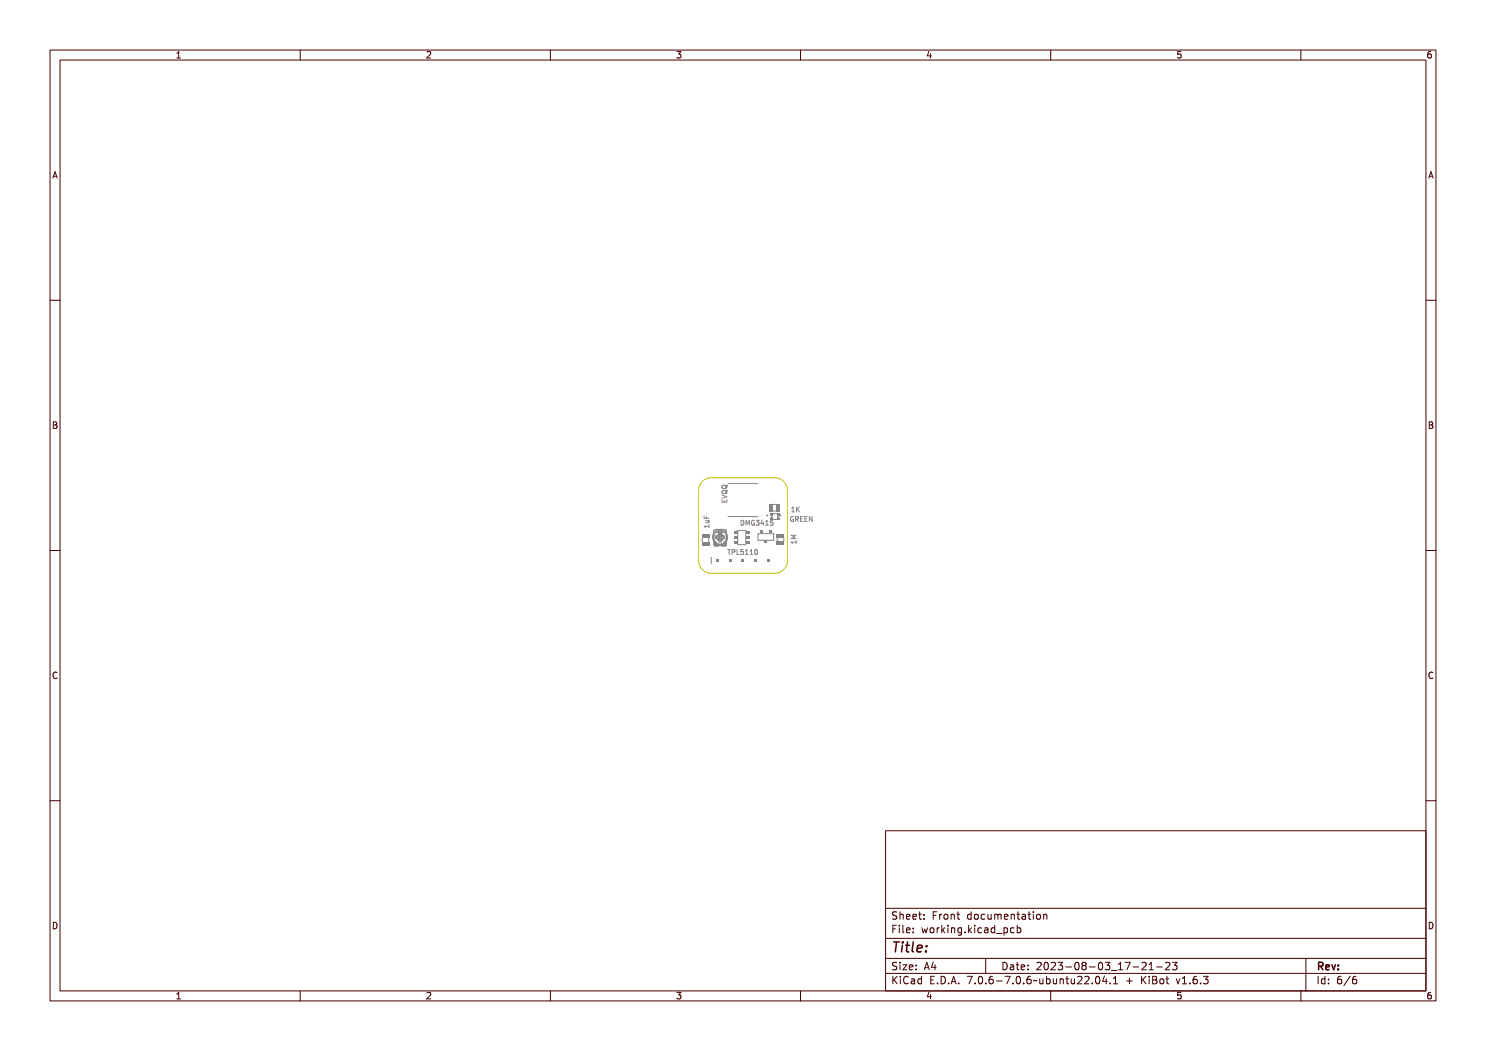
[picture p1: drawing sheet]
<svg xmlns="http://www.w3.org/2000/svg" width="297mm" height="210mm" viewBox="0 0 297 210" stroke-linecap="round" stroke-linejoin="round" font-family="sans-serif">
<g fill="none" stroke="#848484" stroke-width=".2">
<path d="M144.3 99.9v.4h1v-.4M144.4 99.2h.1v.4h.2v-.4h.2v.4h.3v-.4h.1v.6h-.9zM144.4 98.4l.9 .2v.2l-.9 .3v-.2l.8-.2-.8-.2zM144.5 97.7l.5-.1 .3 .2 .1-.1-.1 .2a.49 .49 0 0 1-.5 .4 .49 .49 0 0 1-.4-.5zM144.5 96.9l.5-.1 .3 .2 .1-.1-.1 .2a.49 .49 0 0 1-.5 .4 .49 .49 0 0 1-.4-.5zM144.5 97.8a.42 .42 0 0 1 .4-.1 .42 .42 0 0 1 .3 .3 .42 .42 0 0 1-.7-.2zM144.5 97.1a.42 .42 0 0 1 .4-.2 .42 .42 0 0 1 .3 .3 .42 .42 0 0 1-.7-.1zM144.8 100v.3M140.8 105.1h.8l.2-.2v.6l-.2-.2h-.7l.1 .2h-.2zM140.8 103.4h.1v.4h.3v-.4h.1v.4h.5v.1h-1zM141 104.2h.8l-.2 .1a.23 .23 0 0 1 .2 .3 .23 .23 0 0 1-.3 .1h-.5v-.1h.6l.1-.1-.2-.2h-.5zM145.4 109.9h.7v.1h-.3v.8h-.1v-.8h-.3z"/>
<path d="M146.2 109.9h.3a.31 .31 0 0 1 .3 .4 .31 .31 0 0 1-.4 .1v.4h-.2zM146.4 110h.1a.18 .18 0 0 1 .2 .2 .18 .18 0 0 1-.2 .1h-.1zM147 109.9h.2v.8h.4v.1h-.6zM147.8 109.9h.5v.1h-.4v.2a.32 .32 0 0 1 .4 .2 .32 .32 0 0 1-.1 .4 .32 .32 0 0 1-.4-.1 .25 .25 0 0 0 .3 0 .25 .25 0 0 0 .1-.3 .25 .25 0 0 0-.4 0zM148.1 104a.49 .49 0 0 1 .6 .5 .49 .49 0 0 1-.6 .4zM148.6 109.9h.4v.8l.2 .1h-.6l.2-.1v-.7h-.2zM149.3 104a.49 .49 0 0 1 .6 .5 .49 .49 0 0 1-.6 .5zM149.4 109.9h.4v.8l.2 .1h-.6l.2-.1v-.7h-.2zM149.4 104.1a.37 .37 0 0 1 .4 .4 .37 .37 0 0 1-.4 .4zM150.1 104h.1l.2 .5 .2-.5h.1v1h-.1v-.9l-.1 .5-.3-.5v.9h-.1zM150.2 110l.1-.1a.46 .46 0 0 1 .4 .5 .46 .46 0 0 1-.4 .4l-.2-.2zM150.4 110a.39 .39 0 0 1 .2 .4 .39 .39 0 0 1-.2 .3z"/>
<path d="M151 104.1l.3-.1 .2 .2a.34 .34 0 0 0-.5 .3 .34 .34 0 0 0 .4 .4l-.2-.4h.3v.4a.47 .47 0 0 1-.6-.1 .47 .47 0 0 1 .1-.7zM151.2 109.8a.61 .61 0 0 1 0 1M151.5 106.6h3.1v1.3h-3.1zM151.7 104.1l.1-.1a.27 .27 0 0 1 .4 .1 .27 .27 0 0 1-.1 .4 .3 .3 0 0 1 0 .5 .3 .3 0 0 1-.4-.2v.1a.22 .22 0 0 0 .3 0 .22 .22 0 0 0 .1-.3 .22 .22 0 0 0-.3-.1l.1-.1a.2 .2 0 0 0 .1-.3 .2 .2 0 0 0-.3 .1zM152.8 104h.2v.7h.1l-.1 .3h-.2v-.2h-.4zM152.8 104.2v.5h-.3zM153.2 103l.3-.1v.2zM153.3 103h.1zM153.3 104.1l.4-.1v.9l.2 .1h-.6l.2-.1v-.8l-.2 .1zM153.4 103v.1M153.4 102.9l-.2 .1 .2 .1M154.1 104h.5v.1h-.4v.3a.32 .32 0 0 1 .4 .1 .32 .32 0 0 1-.1 .4 .32 .32 0 0 1-.5-.1 .25 .25 0 0 0 .4 .1 .25 .25 0 0 0 0-.4 .25 .25 0 0 0-.3 0z"/>
<path d="M155.8 103l.1 .1M155.8 103h.1M155.8 102.9v.1M155.8 102.9h.1M155.8 103l.2 .1h-.1zM155.9 103.1h.1M156 103l-.1 .1M156 102.9h.1M156 102.9v.1M156 103h.1M157.9 103.4l.4-.1 .1 .2a.34 .34 0 0 0-.4 .2 .34 .34 0 0 0 .4 .4l-.2-.4h.3v.4a.47 .47 0 0 1-.7-.1 .47 .47 0 0 1 .1-.6zM158.7 103.3h.2a.26 .26 0 0 1 .3 .2 .26 .26 0 0 1-.2 .3l.3 .4-.4-.4h-.1v.4h-.1z"/>
<path d="M158.8 103.4h.1a.17 .17 0 0 1 .2 .1 .17 .17 0 0 1-.2 .2h-.1zM159.5 103.3h.5v.1h-.4v.3h.4v.1h-.4v.3h.4v.1h-.5zM160.3 103.3h.5v.1h-.4v.3h.4v.1h-.4v.3h.4v.1h-.5zM161 103.3h.2l.3 .8v-.8h.1v.9h-.2l-.3-.8v.8h-.1zM161.8 103.2l.5 1v-1"/>
<circle cx="150.4" cy="110.4" r=".09"/>
</g>
<g fill="#848484">
<path d="M153.8 106h.4v.6h-.4z" fill-rule="evenodd"/>
<path d="M152.8 108h.5v.6h-.5z" fill-rule="evenodd"/>
<path d="M151.9 106h.5v.6h-.5z" fill-rule="evenodd"/>
</g>
<path d="M155.3 107.4v.8M156.7 107.4v.8" fill="none" stroke="#848484" stroke-width=".2"/>
<g fill="#848484">
<path d="M155.3 106.7h1.4v.8h-1.4z" fill-rule="evenodd"/>
<path d="M155.3 108.2h1.4v.7h-1.4z" fill-rule="evenodd"/>
</g>
<g fill="none" stroke="#848484" stroke-width=".2">
<path d="M145.5 96.6h6M140.3 107.5v.8M141.7 107.5v.8M142.4 107.3a1.53 1.53 0 0 1 1.6-1.4 1.53 1.53 0 0 1 1.5 1.5 1.53 1.53 0 0 1-1.6 1.5M142.4 107.4a1.54 1.54 0 0 0 1.5 1.5M142.4 107.3v.1M142.8 109h.4v.1M142.8 107.9v.4h.2M142.9 109v.1M142.9 109h.3M143 108.7l-.2-.2 .1 .4h.7v-.2M143.1 107.1v.5"/>
<path d="M143.1 106.3h.5a.36 .36 0 0 1 .3-.2 .36 .36 0 0 1 .4 .2 .88 .88 0 0 1 .9 1.2l-.6 1.2h-1.3v-.2a1.38 1.38 0 0 1-.2-2.2zM143.2 108.4h-.2v.3M143.2 108.6l-.2 .1M143.2 108.5l-.1 .1h.2M143.3 105.8h.3v.2h.6v-.2h.3M143.3 106.3l.4-.1-.2 .1M143.3 106.3h.1M143.4 107.1a.58 .58 0 0 1 .5-.3 .58 .58 0 0 1 .6 .3M143.4 107.1h-.4v.5h.4M143.4 107.1h.1M143.4 108.9v.2M143.4 109h.2"/>
<path d="M143.4 107.6h.1M143.4 107.6a.56 .56 0 0 0 .5 .3 .56 .56 0 0 0 .5-.3M143.5 109v.1M143.6 105.8h-.8l-.2 .2v2.8l.2 .3 1.4-.1M143.7 107.9v.4h.4v-.4M144.1 106.8v-.4h-.4v.4M144.2 105.8h.8l.2 .2M144.2 109v.1h.9v-.1M144.3 109h.1M144.4 108.9v.2M144.4 106.3l-.2-.1 .3 .1M144.4 109v.1"/>
<path d="M144.4 107.6h.1M144.5 107.1h.3v.5h-.4M144.5 107.1h.1M144.6 108.6l.4-.1v.4h-.7l-.1-.2M144.6 108.5l.2 .1h-.2M144.6 109h.5M144.6 109h.3M144.6 108.9v.2M144.7 108.4h.1v.3M144.7 107.1v.5M144.9 109v.1M145 108v.3h-.1"/>
<path d="M145.2 106h.1M145.2 106v2.8l-.1 .2M145.5 103.2h6"/>
<circle cx="143.9" cy="107.4" r=".31"/>
<circle cx="143.9" cy="107.4" r=".2"/>
<circle cx="143.9" cy="107.4" r=".74"/>
<circle cx="143.9" cy="107.4" r=".4"/>
</g>
<g fill="#848484">
<path d="M140.3 108.3h1.4v.7h-1.4z" fill-rule="evenodd"/>
<path d="M140.3 106.8h1.4v.8h-1.4z" fill-rule="evenodd"/>
</g>
<path d="M142.2 111.4v1.2" fill="none" stroke="#848484" stroke-width=".2"/>
<g fill="#848484">
<path d="M143.2 111.7h.5v.5h-.5z" fill-rule="evenodd"/>
<path d="M145.7 111.7h.5v.5h-.5z" fill-rule="evenodd"/>
<path d="M148.2 111.7h.6v.5h-.6z" fill-rule="evenodd"/>
<path d="M150.8 111.7h.5v.5h-.5z" fill-rule="evenodd"/>
<path d="M153.3 111.7h.5v.5h-.5z" fill-rule="evenodd"/>
</g>
<g fill="none" stroke="#848484" stroke-width=".2">
<path d="M153.9 102.9l.3 .3-.3 .4M154.3 103.8h1.1M154.4 102.7h1.4M155.8 102.9l-.3 .3 .3 .4"/>
<circle cx="155.7" cy="102.8" r=".1"/>
</g>
<g fill="#848484">
<path d="M155.8 102.6l.1 .3z" fill-rule="evenodd"/>
<path d="M153.9 102.6h.5v.3h-.5z" fill-rule="evenodd"/>
<path d="M155.4 102.6h.2v.3h-.2z" fill-rule="evenodd"/>
<path d="M155.4 102.9h.2v.2h-.2z" fill-rule="evenodd"/>
<path d="M154.1 102.9h.3v.2h-.3z" fill-rule="evenodd"/>
<path d="M155.4 103h.1v.4h-.1z" fill-rule="evenodd"/>
<path d="M154.2 103h.2v.4h-.2z" fill-rule="evenodd"/>
<path d="M155.4 103.4h.2v.1h-.2z" fill-rule="evenodd"/>
<path d="M154.1 103.4h.3v.1h-.3z" fill-rule="evenodd"/>
<path d="M155.4 103.5h.5v.4h-.5z" fill-rule="evenodd"/>
<path d="M153.9 103.5h.5v.4h-.5z" fill-rule="evenodd"/>
</g>
<path d="M154.3 100.8h.8M154.4 102.1h.7" fill="none" stroke="#848484" stroke-width=".2"/>
<g fill="#848484">
<path d="M153.6 100.7h.8v1.5h-.8z" fill-rule="evenodd"/>
<path d="M155.1 100.7h.7v1.5h-.7z" fill-rule="evenodd"/>
</g>
<path d="M147.4 106h1.7v2.8h-1.7z" fill="none" stroke="#848484" stroke-width=".2"/>
<g fill="#848484">
<path d="M149.1 106.2h.6v.5h-.6z" fill-rule="evenodd"/>
<path d="M146.7 106.2h.7v.5h-.7z" fill-rule="evenodd"/>
<path d="M149.1 107.2h.6v.5h-.6z" fill-rule="evenodd"/>
<path d="M146.7 107.2h.7v.5h-.7z" fill-rule="evenodd"/>
<path d="M149.1 108.1h.6v.5h-.6z" fill-rule="evenodd"/>
<path d="M146.7 108.1h.7v.5h-.7z" fill-rule="evenodd"/>
</g>
<path d="M140.2 96.4a2.54 2.54 0 0 1 2-.9h12.7a2.54 2.54 0 0 1 2.5 2.5v14a2.54 2.54 0 0 1-2.5 2.5h-12.7a2.54 2.54 0 0 1-2.6-2.5v-14l.1-.6z" fill="none" stroke="#c2c200" stroke-width=".2"/>
<g fill="none" stroke="#480000" stroke-width=".2">
<path d="M10 10h277v190h-277zM12 12h273v186h-273zM60 10v2M110 10v2M160 10v2M210 10v2M260 10v2M10 60h2M285 60h2M10 110h2M285 110h2M10 160h2"/>
<path d="M285 160h2M177 166h108v32h-108zM60 198v2M110 198v2M160 198v2M177 181.5h108M177 187.5h108M177 191.5h108M177 194.5h108M178.1 195.2h.2v.6l.6-.6h.3l-.6 .6 .6 .8h-.2l-.5-.7-.2 .2v.5h-.2zM178.2 185h.9v.2h-.7v.4h.6v.2h-.6v.7h-.2zM178.3 182.4l.5-.1h.2v.2a.31 .31 0 0 0-.5-.1 .31 .31 0 0 0 0 .5 .5 .5 0 0 1 .6 .6 .5 .5 0 0 1-.8 .2l-.1-.2a.34 .34 0 0 0 .4 .1 .34 .34 0 0 0 .1-.5 .47 .47 0 0 1-.5-.2 .47 .47 0 0 1 .1-.5z"/>
<path d="M178.3 192.5l.5-.1h.2v.2a.31 .31 0 0 0-.5-.1 .31 .31 0 0 0 0 .5 .5 .5 0 0 1 .6 .6 .5 .5 0 0 1-.8 .2l-.1-.2a.34 .34 0 0 0 .4 .1 .34 .34 0 0 0 .1-.5 .47 .47 0 0 1-.5-.2 .47 .47 0 0 1 .1-.5zM179.4 182.2h.2v.6a.35 .35 0 0 1 .4-.1 .35 .35 0 0 1 .2 .4v.6h-.2v-.8h-.4v.8h-.2zM179.5 185.4h.4v.9h.4v.2h-.9v-.2h.3v-.8h-.2zM179.5 192.8h.4v.9h.4v.1h-.9v-.1h.3v-.8h-.2zM179.5 195.6h.4v.9h.4v.1h-.9v-.1h.3v-.8h-.2zM179.7 184.9h.2v.3h-.2zM179.7 192.3h.2v.3h-.2zM179.7 195.1h.2v.3h-.2zM180.6 184.9h.4v1.3l.4 .1v.2l-.5-.2v-1.2h-.3zM180.6 192.8h.8l-.6 .9h.6v.1h-.8l.6-.9h-.6zM180.7 182.8l.1-.1a.49 .49 0 0 1 .5 0 .49 .49 0 0 1 .2 .5h-.8a.42 .42 0 0 0 .3 .4 .42 .42 0 0 0 .4-.1 .47 .47 0 0 1-.4 .3 .47 .47 0 0 1-.4-.3zM180.7 195.4a.4 .4 0 0 1 .4-.3 .4 .4 0 0 1 .4 .3 .56 .56 0 0 0-.8 .4 .56 .56 0 0 0 .5 .7l.3-.1a.43 .43 0 0 1-.5 .3 .43 .43 0 0 1-.4-.4v-.6z"/>
<path d="M180.8 182.9l.4-.1 .1 .3h-.6zM181.8 195.6l.3-.1a.43 .43 0 0 1 .5 .5v.6h-.1v-.1a.38 .38 0 0 1-.5 .2 .38 .38 0 0 1-.2-.5 .38 .38 0 0 1 .4-.2h.3a.35 .35 0 0 0-.3-.4 .35 .35 0 0 0-.4 .2zM181.9 182.8l.1-.1a.49 .49 0 0 1 .5 0 .49 .49 0 0 1 .2 .5h-.8a.42 .42 0 0 0 .3 .4 .42 .42 0 0 0 .5-.1 .47 .47 0 0 1-.5 .3 .47 .47 0 0 1-.4-.3zM181.9 185.5l.1-.1a.49 .49 0 0 1 .5 0 .49 .49 0 0 1 .2 .5h-.8a.42 .42 0 0 0 .3 .4 .42 .42 0 0 0 .5-.1 .47 .47 0 0 1-.5 .3 .47 .47 0 0 1-.4-.3zM181.9 192.9l.1-.1a.49 .49 0 0 1 .5 0 .49 .49 0 0 1 .2 .5h-.8a.42 .42 0 0 0 .3 .4 .42 .42 0 0 0 .5-.1 .47 .47 0 0 1-.5 .3 .47 .47 0 0 1-.4-.3zM182 196.2l.5-.1a.31 .31 0 0 1-.2 .4 .31 .31 0 0 1-.4-.1zM182 182.9l.4-.1 .1 .3h-.6zM182 185.6l.4-.1 .1 .3h-.6zM182 193l.4-.1 .1 .3h-.6zM183 195.7l.4-.2 .2 .2v-.6h.2v1.5h-.2v-.1a.42 .42 0 0 1-.5 .1 .42 .42 0 0 1-.2-.5zM183.2 195.8l.1-.1a.4 .4 0 0 1 .3 .4 .4 .4 0 0 1-.3 .4l-.2-.2zM183.2 182.3h.2v.4h.4v.1h-.4v.7l.4 .1v.1h-.4l-.1-.1-.1-.8h-.3v-.1h.3z"/>
<path d="M183.3 185.4h.2v.3h-.2zM183.3 186.2h.2v.3h-.2zM183.3 192.8h.2v.3h-.2zM183.3 193.6h.2v.2h-.2zM184.5 182.7h.2v.3h-.2zM184.5 183.5h.2v.2h-.2zM185.2 185.4h.2l.2 .8 .1-.5h.2l.2 .5 .1-.8h.2l-.2 1.1h-.2l-.2-.7-.2 .7h-.1zM185.4 195.2h.9v.2h-.7v.4h.6v.2h-.6v.5h.7v.1h-.9zM185.7 192.4h.2l.5 1.4h-.2l-.1-.3h-.5l-.1 .3h-.2zM185.8 192.6l.2 .7h-.4zM186.6 182.3h.9v.2h-.7v.4h.6v.2h-.6v.6h-.2zM186.8 185.6l.1-.1a.39 .39 0 0 1 .4 .4 .39 .39 0 0 1-.4 .4l-.1-.2z"/>
<path d="M186.9 196.4h.2v.2h-.2zM187.1 192.4h.2v.9h.2v.2h-.2v.3h-.2v-.3h-.6zM187.1 192.6v.7h-.4zM187.8 195.2a.76 .76 0 0 1 .9 .7 .76 .76 0 0 1-.9 .7zM188 195.4a.57 .57 0 0 1 .5 .5 .57 .57 0 0 1-.5 .6zM188 182.7h.2v.2v-.1a.29 .29 0 0 1 .3-.2 .29 .29 0 0 1 .3 .3 .37 .37 0 0 0-.5-.1 .37 .37 0 0 0-.1 .4v.5h-.2zM188 185.4h.2v.2v-.1a.29 .29 0 0 1 .3-.2 .29 .29 0 0 1 .3 .3 .37 .37 0 0 0-.5-.1 .37 .37 0 0 0-.1 .4v.6h-.2zM189.1 184.9h.1v.9l.5-.4h.2l-.4 .4 .5 .7h-.2l-.4-.6-.2 .1v.5h-.1zM189.2 182.9l.1-.1a.39 .39 0 0 1 .4 .4 .39 .39 0 0 1-.4 .4l-.1-.2zM189.3 196.4h.3v.2h-.3zM190.2 182.7h.2v.1a.35 .35 0 0 1 .4-.1 .35 .35 0 0 1 .3 .4v.6h-.2l-.1-.8h-.3l-.1 .8h-.2zM190.3 185.4h.4v.9h.4v.2h-.9v-.2h.4v-.8h-.3z"/>
<path d="M190.5 195.2h.3l.4 1.4h-.2l-.1-.3h-.5l-.1 .3h-.2zM190.6 184.9h.1v.3h-.1zM190.6 195.4l.2 .7h-.4zM191.4 185.4h.2v.1a.35 .35 0 0 1 .4-.1 .35 .35 0 0 1 .3 .4v.7h-.2l-.1-.9h-.3l-.1 .9h-.2zM191.7 182.3h.1v.4h.4v.1h-.4v.7l.4 .1v.1h-.4l-.1-.1v-.8h-.3v-.1h.3zM191.7 196.4h.3v.2h-.3zM192.7 185.5l.3-.2 .3 .2v-.1h.2v1a.53 .53 0 0 1-.8 .4v-.2a.36 .36 0 0 0 .4 .1 .36 .36 0 0 0 .2-.4l-.1 .1a.53 .53 0 0 1-.7-.3 .53 .53 0 0 1 .2-.6zM192.8 185.6l.1-.1a.39 .39 0 0 1 .4 .4 .39 .39 0 0 1-.4 .4l-.1-.2zM193.8 195.2h.9l-.5 1.4h-.2l.5-1.2h-.7zM193.9 182.8l.3-.2 .3 .2v-.6h.2v1.5h-.2v-.1a.42 .42 0 0 1-.6 .1 .42 .42 0 0 1-.1-.5zM194.1 182.8a.4 .4 0 0 1 .4 .4 .4 .4 0 0 1-.4 .4l-.2-.4zM194.1 186.2h.3v.3h-.3z"/>
<path d="M195.1 184.9h.2v.9l.4-.4h.3l-.5 .4 .5 .7h-.2l-.4-.6-.1 .1v.5h-.2zM195.2 182.9l.1-.1a.39 .39 0 0 1 .4 .4 .39 .39 0 0 1-.4 .4l-.1-.2zM195.3 196.4h.3v.2h-.3zM196.3 185.4h.5v.9h.3v.2h-.9v-.2h.4v-.8h-.3zM196.3 195.4a.57 .57 0 0 1 .7 0 .57 .57 0 0 1 .1 .8 .5 .5 0 0 1-.6 .5 .5 .5 0 0 1-.3-.8zM196.4 182.8a.39 .39 0 0 1 .4-.2 .39 .39 0 0 1 .3 .3 .4 .4 0 0 0-.6 0 .4 .4 0 0 0 0 .6 .4 .4 0 0 0 .6 0 .45 .45 0 0 1-.6 .3 .45 .45 0 0 1-.3-.6zM196.5 195.4a.61 .61 0 0 1 .4 1l-.1 .1a.61 .61 0 0 1-.4-1zM196.6 184.9h.2v.3h-.2zM197 191.5v3M197.4 182.7h.2v.8l.2 .1 .3-.2v-.7h.2v1h-.2v-.1a.35 .35 0 0 1-.4 .2 .35 .35 0 0 1-.3-.5zM197.6 185.5a.39 .39 0 0 1 .4-.2 .39 .39 0 0 1 .3 .3 .4 .4 0 0 0-.6 0 .4 .4 0 0 0 0 .6 .4 .4 0 0 0 .6 0 .45 .45 0 0 1-.6 .3 .45 .45 0 0 1-.3-.6zM197.7 196.4h.3v.2h-.3z"/>
<path d="M198.6 182.7l.5 .1 .3-.1 .2 1h-.2l-.1-.9-.2 .1v.8h-.1l-.2-.9-.1 .9h-.1zM198.7 185.4l.2-.1a.43 .43 0 0 1 .6 .5v.7h-.2v-.2a.38 .38 0 0 1-.5 .2 .38 .38 0 0 1-.2-.5 .38 .38 0 0 1 .5-.2h.2a.35 .35 0 0 0-.3-.4 .35 .35 0 0 0-.3 .2zM198.7 195.4a.38 .38 0 0 1 .4-.3 .38 .38 0 0 1 .3 .3 .43 .43 0 0 0-.5 0 .43 .43 0 0 0-.1 .5 .46 .46 0 0 1 .7 .1 .46 .46 0 0 1-.2 .6 .46 .46 0 0 1-.7-.2zM198.8 186l.5-.1a.31 .31 0 0 1-.1 .4 .31 .31 0 0 1-.4-.1zM199.9 185.5l.3-.2 .3 .2v-.6h.2v1.6h-.2v-.2a.42 .42 0 0 1-.5 .1 .42 .42 0 0 1-.2-.5zM199.9 182.8l.2-.1a.49 .49 0 0 1 .5 0 .49 .49 0 0 1 .1 .5h-.7a.42 .42 0 0 0 .2 .4 .42 .42 0 0 0 .5-.1 .47 .47 0 0 1-.4 .3 .47 .47 0 0 1-.5-.3zM200 196h.5v.2h-.5zM200 185.6l.1-.1a.39 .39 0 0 1 .4 .4 .39 .39 0 0 1-.4 .4l-.1-.2zM200.1 182.9l.3-.1 .2 .3h-.6zM200.1 192.4a.76 .76 0 0 1 1 .7 .76 .76 0 0 1-1 .7zM200.3 192.6a.57 .57 0 0 1 .6 .5 .57 .57 0 0 1-.6 .6zM200.9 186.8l1.2 .1z"/>
<path d="M201 195.2h.9l-.5 1.4h-.2l.5-1.2h-.7zM201.1 182.7h.1v.1a.35 .35 0 0 1 .5-.1 .35 .35 0 0 1 .2 .4v.6h-.2v-.8h-.4l-.1 .8h-.1zM201.4 192.8l.3-.1a.43 .43 0 0 1 .5 .5v.6h-.1v-.1a.38 .38 0 0 1-.5 .2 .38 .38 0 0 1-.2-.5 .38 .38 0 0 1 .4-.2h.3a.35 .35 0 0 0-.3-.4 .35 .35 0 0 0-.4 .2zM201.6 193.4l.5-.1a.31 .31 0 0 1-.2 .4 .31 .31 0 0 1-.4-.1zM202.2 185.4h.2v.1a.53 .53 0 0 1 .8 .3 .53 .53 0 0 1-.6 .7l-.2-.2v.6h-.2zM202.5 182.3h.2v.4h.4v.1h-.4v.7l.4 .1v.1h-.4l-.2-.1v-.8h-.3v-.1h.3zM202.5 185.6l.1-.1a.4 .4 0 0 1 .4 .4 .4 .4 0 0 1-.4 .4l-.2-.2zM202.5 196.4h.3v.2h-.3zM202.8 192.4h.2v.4h.4v.1h-.4v.7l.4 .1v.1h-.4l-.2-.1v-.8h-.3v-.1h.3zM203.5 182.7l.3-.1a.43 .43 0 0 1 .5 .5v.6h-.2v-.1a.38 .38 0 0 1-.5 .2 .38 .38 0 0 1-.2-.5 .38 .38 0 0 1 .5-.2h.2a.35 .35 0 0 0-.2-.4 .35 .35 0 0 0-.4 .2zM203.5 195.4a.57 .57 0 0 1 .8 0 .57 .57 0 0 1 0 .8 .5 .5 0 0 1-.6 .5 .5 .5 0 0 1-.3-.8zM203.6 185.5a.39 .39 0 0 1 .4-.2 .39 .39 0 0 1 .3 .3 .4 .4 0 0 0-.5 0 .4 .4 0 0 0 0 .6 .4 .4 0 0 0 .5 0 .45 .45 0 0 1-.6 .3 .45 .45 0 0 1-.2-.6z"/>
<path d="M203.7 183.3l.4-.1a.31 .31 0 0 1-.1 .4 .31 .31 0 0 1-.4-.1zM203.7 195.4a.61 .61 0 0 1 .4 1l-.1 .1a.61 .61 0 0 1-.3-1zM203.9 192.9l.1-.1a.49 .49 0 0 1 .5 0 .49 .49 0 0 1 .2 .5h-.8a.42 .42 0 0 0 .3 .4 .42 .42 0 0 0 .5-.1 .47 .47 0 0 1-.5 .3 .47 .47 0 0 1-.4-.3zM204 193l.4-.1 .1 .3h-.6zM204.7 184.9h.1v.6a.53 .53 0 0 1 .8 .3 .53 .53 0 0 1-.6 .7l-.2-.2v.2h-.1zM204.9 182.3h.2v.4h.4v.1h-.4v.7l.4 .1v.1h-.4l-.2-.1v-.8h-.3v-.1h.3zM204.9 185.6l.1-.1a.39 .39 0 0 1 .4 .4 .39 .39 0 0 1-.4 .4l-.1-.2zM204.9 196.4h.3v.2h-.3zM205.3 192.8h.2v.3h-.2zM205.3 193.6h.2v.2h-.2zM205.9 182.7h.5v.9h.3v.1h-.9v-.1h.4v-.8h-.3zM205.9 195.4a.38 .38 0 0 1 .4-.3 .38 .38 0 0 1 .3 .3 .43 .43 0 0 0-.5 0 .43 .43 0 0 0-.1 .5 .46 .46 0 0 1 .7 .1 .46 .46 0 0 1-.2 .6 .46 .46 0 0 1-.6-.2z"/>
<path d="M206.2 182.2h.2v.3h-.2zM207 196l1-.1a.49 .49 0 0 1-.8 .1l-.2 .2zM207.3 182.9l.1-.1a.39 .39 0 0 1 .4 .4 .39 .39 0 0 1-.4 .4l-.2-.2zM207.4 192.5a.53 .53 0 0 1 .8 .1 .53 .53 0 0 1-.3 .7l-.3 .4h.7v.1h-.9l.3-.5a.4 .4 0 0 0 .3-.4 .4 .4 0 0 0-.3-.4l-.3 .2zM208.3 182.7h.1v.1a.35 .35 0 0 1 .5-.1 .35 .35 0 0 1 .2 .4v.6h-.2v-.8h-.4l-.1 .8h-.1zM208.3 195.6h.1l.1 .8 .2 .1 .2-.2v-.7h.2v1h-.2v-.1a.35 .35 0 0 1-.4 .2 .35 .35 0 0 1-.2-.5zM208.7 192.6a.57 .57 0 0 1 .7 0 .57 .57 0 0 1 .1 .8 .5 .5 0 0 1-.6 .5 .5 .5 0 0 1-.3-.8zM208.9 192.6a.61 .61 0 0 1 .3 1l-.1 .1a.61 .61 0 0 1-.3-1zM209.5 195.1h.2v.6a.53 .53 0 0 1 .7 .3 .53 .53 0 0 1-.6 .7l-.1-.2v.1h-.2zM209.7 195.8l.1-.1a.4 .4 0 0 1 .4 .4 .4 .4 0 0 1-.4 .4l-.1-.2zM209.8 192.5a.53 .53 0 0 1 .8 .1 .53 .53 0 0 1-.3 .7l-.3 .4h.7v.1h-.9l.3-.5a.4 .4 0 0 0 .3-.4 .4 .4 0 0 0-.3-.4l-.3 .2zM210 198v2"/>
<path d="M210.7 195.6h.2v.8l.2 .1 .2-.2v-.7h.2v1h-.2v-.1a.35 .35 0 0 1-.4 .2 .35 .35 0 0 1-.2-.5zM211 192.4a.46 .46 0 0 1 .6 0 .46 .46 0 0 1 .1 .6l-.1 .1a.47 .47 0 0 1 .2 .7 .47 .47 0 0 1-.7 0l-.1-.2a.35 .35 0 0 0 .5 .1 .35 .35 0 0 0 0-.5h-.3v-.2a.29 .29 0 0 0 .4-.1 .29 .29 0 0 0-.1-.4 .29 .29 0 0 0-.4 .1h-.1zM211.9 195.6h.2v.1a.35 .35 0 0 1 .4-.1 .35 .35 0 0 1 .2 .4v.6h-.2v-.8h-.4v.8h-.2zM212.4 193.2h.5v.2h-.5zM213.3 195.2h.2v.4h.4v.1h-.4v.7l.4 .1v.1h-.4l-.2-.1v-.8h-.3v-.1h.3zM213.5 192.6a.57 .57 0 0 1 .7 0 .57 .57 0 0 1 .1 .8 .5 .5 0 0 1-.6 .5 .5 .5 0 0 1-.3-.8zM213.7 192.6a.61 .61 0 0 1 .3 1v.1a.61 .61 0 0 1-.4-1zM214.3 195.6h.2v.8l.2 .1 .2-.2v-.7h.2v1h-.2v-.1a.35 .35 0 0 1-.4 .2 .35 .35 0 0 1-.2-.5zM214.7 192.5a.41 .41 0 0 1 .7-.1 .41 .41 0 0 1-.2 .7 .42 .42 0 0 1 .2 .6 .42 .42 0 0 1-.7 0 .42 .42 0 0 1 .2-.6l-.3-.2zM215.5 195.3a.53 .53 0 0 1 .8 .1 .53 .53 0 0 1-.3 .7l-.3 .4h.6v.1h-.9l.4-.5a.4 .4 0 0 0 .3-.4 .4 .4 0 0 0-.3-.4l-.3 .2zM216 193.2h.5v.2h-.5zM216.7 195.3a.53 .53 0 0 1 .8 .1 .53 .53 0 0 1-.3 .7l-.3 .4h.6v.1h-.9l.4-.5a.4 .4 0 0 0 .3-.4 .4 .4 0 0 0-.3-.4l-.3 .2z"/>
<path d="M217.1 192.6a.57 .57 0 0 1 .7 0 .57 .57 0 0 1 .1 .8 .5 .5 0 0 1-.6 .5 .5 .5 0 0 1-.3-.8zM217.3 192.6a.61 .61 0 0 1 .3 1v.1a.61 .61 0 0 1-.4-1zM218.2 196.4h.2v.2h-.2zM218.2 192.4a.46 .46 0 0 1 .6 0 .46 .46 0 0 1 .1 .6l-.1 .1a.47 .47 0 0 1 .2 .7 .47 .47 0 0 1-.7 0l-.1-.2a.35 .35 0 0 0 .5 .1 .35 .35 0 0 0 0-.5h-.3v-.2a.29 .29 0 0 0 .4-.1 .29 .29 0 0 0-.1-.4 .29 .29 0 0 0-.4 .1h-.1zM219.2 195.4a.57 .57 0 0 1 .7 0 .57 .57 0 0 1 .1 .8 .5 .5 0 0 1-.7 .5 .5 .5 0 0 1-.3-.8zM219.2 194.2l1.3 .1zM219.4 195.4a.61 .61 0 0 1 .3 1l-.1 .1a.61 .61 0 0 1-.3-1zM220.7 192.5l.5-.1v1.3h.3v.1h-.8v-.1h.3v-1.1h-.3zM220.8 195.2h.2v.9h.2v.2h-.2v.3h-.2v-.3h-.6zM220.8 195.4v.7h-.4zM221.8 196.4h.2v.2h-.2zM221.8 192.4h.9l-.5 1.4h-.2l.5-1.2h-.7z"/>
<path d="M222.8 195.3l.5-.1v1.3h.3v.1h-.8v-.1h.3v-1.1h-.3zM223.2 193.2h.5v.2h-.5zM224.2 192.5a.53 .53 0 0 1 .8 .1 .53 .53 0 0 1-.3 .7l-.3 .4h.7v.1h-.9l.3-.5a.4 .4 0 0 0 .4-.4 .4 .4 0 0 0-.4-.4l-.3 .2zM225.4 195.5h.2v.4h.4v.2h-.4v.4h-.2v-.4h-.4v-.2h.4zM225.5 192.5l.5-.1v1.3h.3v.1h-.8v-.1h.3v-1.1h-.3zM226.8 193.2h.5v.2h-.5zM227.5 195.2h.2v.6l.6-.6h.2l-.6 .6 .6 .8h-.2l-.5-.7-.1 .2v.5h-.2zM227.8 192.5a.53 .53 0 0 1 .8 .1 .53 .53 0 0 1-.2 .7l-.4 .4h.7v.1h-.9l.3-.5a.4 .4 0 0 0 .4-.4 .4 .4 0 0 0-.4-.4l-.3 .2zM228.8 195.6h.4v.9h.4v.1h-.9v-.1h.4v-.8h-.3zM229.1 192.4a.46 .46 0 0 1 .6 0 .46 .46 0 0 1 0 .6l-.1 .1a.47 .47 0 0 1 .2 .7 .47 .47 0 0 1-.7 0l-.1-.2a.35 .35 0 0 0 .5 .1 .35 .35 0 0 0 0-.5h-.2v-.2a.29 .29 0 0 0 .4-.1 .29 .29 0 0 0-.2-.4 .29 .29 0 0 0-.3 .1h-.1zM229.1 195.1h.1v.3h-.1zM229.9 195.2h.4a.35 .35 0 0 1 .5 .2 .35 .35 0 0 1-.3 .5 .41 .41 0 0 1 .3 .5 .41 .41 0 0 1-.5 .2h-.4z"/>
<path d="M230.1 196h.2a.27 .27 0 0 1 .3 .2 .27 .27 0 0 1-.3 .3h-.2zM230.1 195.4h.2a.23 .23 0 0 1 .3 .2 .23 .23 0 0 1-.3 .2h-.2zM231.2 193.2h1.1M231.3 195.8l.1-.1a.39 .39 0 0 1 .4 .4 .39 .39 0 0 1-.4 .4l-.1-.2zM232.6 195.2h.1v.4h.4v.1h-.4l.1 .7 .3 .1v.1h-.3l-.2-.1v-.8h-.3v-.1h.3zM233 192.4l.5-.1 .3 .4-.9 1.1h.9M234.3 192.3h.9l-.5 .6 .5 .1v.6l-.2 .2-.7-.2M234.6 195.6h.2l.3 .9 .4-.9h.2l-.4 1h-.3zM236 195.3l.5-.1v1.3h.3v.1h-.8v-.1h.3v-1.1h-.3zM237.4 196.4h.3v.2h-.3zM238.4 195.4a.38 .38 0 0 1 .4-.3 .38 .38 0 0 1 .3 .3 .43 .43 0 0 0-.5 0 .43 .43 0 0 0-.1 .5 .46 .46 0 0 1 .7 .1 .46 .46 0 0 1-.2 .6 .46 .46 0 0 1-.7-.2zM239.8 196.4h.3v.2h-.3z"/>
<path d="M240.7 195.2a.46 .46 0 0 1 .6 0 .46 .46 0 0 1 .1 .6l-.1 .1a.47 .47 0 0 1 .2 .7 .47 .47 0 0 1-.7 0l-.1-.2a.35 .35 0 0 0 .5 .1 .35 .35 0 0 0 0-.5l-.3-.1v-.1a.29 .29 0 0 0 .4-.1 .29 .29 0 0 0-.1-.4 .29 .29 0 0 0-.4 .1h-.1zM260 198v2M261 191.5v6.5M263.2 195.2h.8v.2h-.3v1.1h.3v.1h-.8v-.1h.3v-1.1h-.3zM264.4 195.7l.3-.2 .3 .2v-.6h.2v1.5h-.2v-.1a.42 .42 0 0 1-.5 .1 .42 .42 0 0 1-.2-.5zM264.6 195.8l.1-.1a.4 .4 0 0 1 .3 .4 .4 .4 0 0 1-.3 .4l-.2-.2zM265.9 195.6h.2v.3h-.2zM265.9 196.4h.2v.2h-.2zM268.1 195.4a.38 .38 0 0 1 .3-.3 .38 .38 0 0 1 .4 .3 .43 .43 0 0 0-.5 0 .43 .43 0 0 0-.2 .5 .46 .46 0 0 1 .7 .1 .46 .46 0 0 1-.2 .6 .46 .46 0 0 1-.6-.2zM269.9 195.2h.2l-.8 1.6h-.2zM270.5 195.4a.38 .38 0 0 1 .4-.3 .38 .38 0 0 1 .3 .3 .43 .43 0 0 0-.5 0 .43 .43 0 0 0-.2 .5 .46 .46 0 0 1 .7 .1 .46 .46 0 0 1-.2 .6 .46 .46 0 0 1-.6-.2z"/>
<circle cx="187" cy="185.9" r=".53"/>
<circle cx="189.4" cy="183.2" r=".53"/>
<circle cx="195.4" cy="183.2" r=".53"/>
<circle cx="196.7" cy="195.9" r=".13"/>
<circle cx="199.1" cy="196.2" r=".32"/>
<circle cx="203.9" cy="195.9" r=".13"/>
<circle cx="206.3" cy="196.2" r=".32"/>
<circle cx="207.4" cy="183.2" r=".53"/>
<circle cx="209" cy="193.1" r=".13"/>
<circle cx="213.8" cy="193.1" r=".13"/>
<circle cx="215" cy="193.4" r=".29"/>
<circle cx="215" cy="192.8" r=".25"/>
<circle cx="217.4" cy="193.1" r=".13"/>
<circle cx="219.5" cy="195.9" r=".13"/>
<circle cx="231.5" cy="196.1" r=".53"/>
<circle cx="238.8" cy="196.2" r=".32"/>
<circle cx="268.5" cy="196.2" r=".32"/>
<circle cx="270.9" cy="196.2" r=".32"/>
</g>
<g fill="none" stroke="#480000" stroke-width=".3">
<path d="M178.1 188.4h1.4v.2h-.6v1.7h-.2v-1.7h-.6zM179.9 188.8h.7v1.3h.4v.2h-1.2v-.2h.5v-1.1h-.4zM180.3 188.3h.3v.3h-.3zM181.8 188.4h.2v.4h.6v.2h-.6v1l.6 .1v.2a.55 .55 0 0 1-.8-.5v-.8h-.4v-.2h.4zM183 188.3h.6l.1 1.6 .1 .2h.4v.2a.54 .54 0 0 1-.8-.5v-1.4h-.4zM184.8 189a.65 .65 0 0 1 .8-.1 .65 .65 0 0 1 .3 .7h-1.1a.56 .56 0 0 0 .4 .5 .56 .56 0 0 0 .6-.1v.2a.81 .81 0 0 1-1.1-.1 .81 .81 0 0 1 .1-1.1zM185 189.1l.4-.1 .2 .4h-.8zM186.7 188.9h.3v.4h-.3zM186.7 189.9h.3v.4h-.3zM263.1 192.4a.73 .73 0 0 1 .9 .2v.3l-.3 .3 .5 .6h-.2l-.3-.4-.2-.2h-.2v.6h-.2zM263.3 192.6h.2a.26 .26 0 0 1 .3 .2 .26 .26 0 0 1-.2 .3h-.3zM264.5 192.9l.1-.1a.49 .49 0 0 1 .5 0 .49 .49 0 0 1 .2 .5h-.8a.42 .42 0 0 0 .3 .4 .42 .42 0 0 0 .4-.1 .47 .47 0 0 1-.4 .3 .47 .47 0 0 1-.4-.3z"/>
<path d="M264.6 193l.3-.1 .2 .3h-.6zM265.5 192.8h.2l.3 .9 .3-.9h.2l-.4 1h-.2zM267.1 192.8h.2v.3h-.2zM267.1 193.6h.2v.2h-.2z"/>
</g>
<text font-size="2.7" fill="#480000" x="178" y="190.3">Title:</text>
<g font-size="2" fill="#480000">
<text x="178" y="183.7">Sheet: Front documentation</text>
<text x="178" y="186.5">File: working.kicad_pcb</text>
<text x="178" y="193.9">Size: A4</text>
<text x="178" y="196.6">KiCad E.D.A. 7.0.6-7.0.6~ubuntu22.04.1 + KiBot v1.6.3</text>
<text x="200" y="193.9">Date: 2023-08-03_17-21-23</text>
<text x="263" y="196.6">Id: 6/6</text>
<text x="263" y="193.9">Rev:</text>
</g>
<g font-size="1.7" fill="#480000">
<text x="35" y="11.7">1</text>
<text x="85" y="11.7">2</text>
<text x="135" y="11.7">3</text>
<text x="185" y="11.7">4</text>
<text x="235" y="11.7">5</text>
<text x="285" y="11.7">6</text>
<text x="10.5" y="35.7">A</text>
<text x="285.5" y="35.7">A</text>
<text x="10.5" y="85.6">B</text>
<text x="285.5" y="85.6">B</text>
<text x="10.5" y="135.7">C</text>
<text x="285.5" y="135.7">C</text>
<text x="10.5" y="185.6">D</text>
<text x="285.5" y="185.6">D</text>
<text x="35" y="199.7">1</text>
<text x="85" y="199.7">2</text>
<text x="135" y="199.7">3</text>
<text x="185" y="199.7">4</text>
<text x="235" y="199.7">5</text>
<text x="285" y="199.7">6</text>
</g>
<g font-size="1.3" fill="#848484">
<text x="145.3" y="99.9" transform="rotate(-90 145.3 99.9)">EVQQ</text>
<text x="141.8" y="105.6" transform="rotate(-90 141.8 105.6)">1uF</text>
<text x="149.2" y="105">DMG3415</text>
<text x="157.8" y="104.2">GREEN</text>
<text x="158" y="102.3">1K</text>
<text x="145.3" y="110.8">TPL5110</text>
<text x="159.2" y="108.8" transform="rotate(-90 159.2 108.8)">1M</text>
</g>
</svg>
